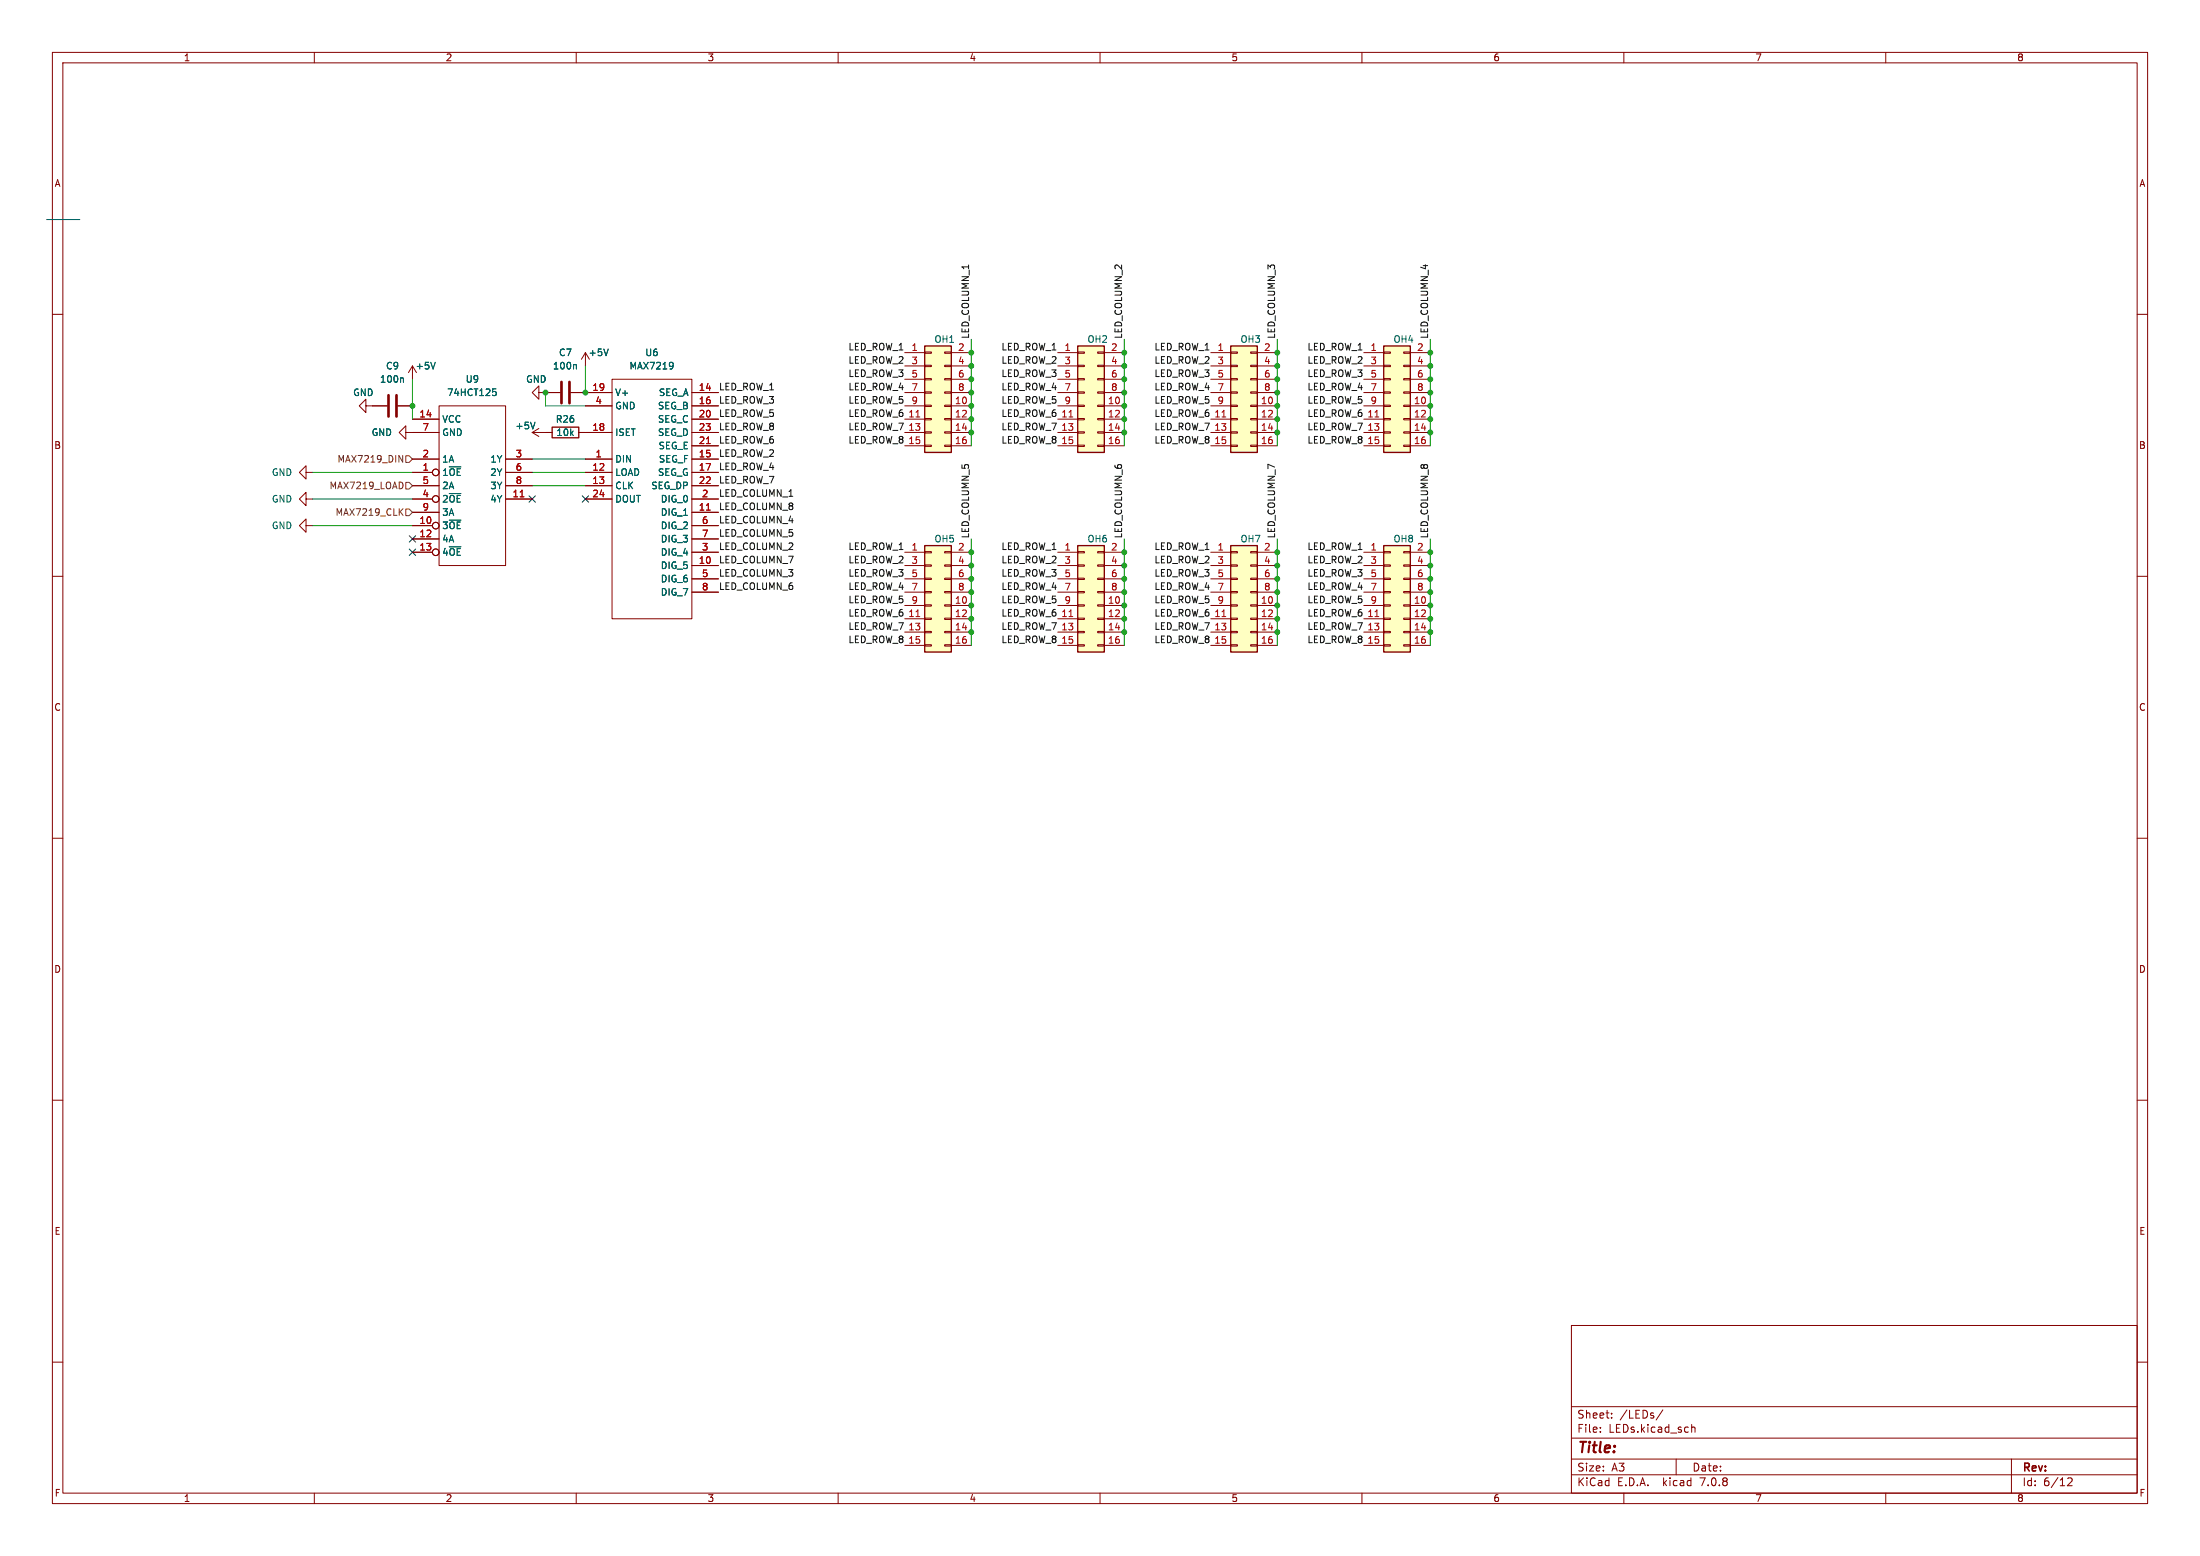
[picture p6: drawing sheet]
<svg xmlns="http://www.w3.org/2000/svg" width="420mm" height="297mm" viewBox="0 0 420 297" stroke-linecap="round" stroke-linejoin="round" font-family="sans-serif">
<g fill="none" stroke="#840000" stroke-width=".19">
<path d="M10 10h400v277h-400zM12 12h396v273h-396zM60 10v2M110 10v2M160 10v2M210 10v2M260 10v2M310 10v2M360 10v2M10 60h2M408 60h2M69.8 77.5v-1.3l-1.2 1.3 1.2 1.2v-1.2h4.1"/>
<path d="M75.9 77.5h2.8M78 71.1l.7-1.2v2.5M83.8 77.5h12.7v30.5h-12.7zM102.9 74.9v-1.2l-1.3 1.2 1.3 1.3v-1.3h4M109 74.9h7.8M111 68.6l.8-1.3v2.6M111.8 77.5h5M116.8 72.4h15.3v45.7h-15.3zM132.1 74.9h5.1M132.1 77.5h5.1M172.7 74.9h3.8M172.7 67.3h3.8"/>
<path d="M172.7 77.5h3.8M172.7 69.9h3.8M172.7 72.4h3.8M176.5 79.9h1.3v.2h-1.3zM176.5 77.3h1.3v.3h-1.3zM176.5 74.8h1.3v.3h-1.3zM176.5 72.3h1.3v.2h-1.3zM176.5 69.7h1.3v.3h-1.3zM176.5 67.2h1.3v.2h-1.3zM180.3 79.9h1.3v.2h-1.3zM180.3 77.3h1.3v.3h-1.3zM180.3 74.8h1.3v.3h-1.3z"/>
<path d="M180.3 72.3h1.3v.2h-1.3zM180.3 69.7h1.3v.3h-1.3zM180.3 67.2h1.3v.2h-1.3zM181.6 74.9h3.8M181.6 67.3h3.8M181.6 77.5h3.8M181.6 69.9h3.8M181.6 72.4h3.8M201.9 74.9h3.8M201.9 67.3h3.8M201.9 77.5h3.8M201.9 69.9h3.8"/>
<path d="M201.9 72.4h3.8M205.7 79.9h1.3v.2h-1.3zM205.7 77.3h1.3v.3h-1.3zM205.7 74.8h1.3v.3h-1.3zM205.7 72.3h1.3v.2h-1.3zM205.7 69.7h1.3v.3h-1.3zM205.7 67.2h1.3v.2h-1.3zM209.5 79.9h1.3v.2h-1.3zM209.5 77.3h1.3v.3h-1.3zM209.5 74.8h1.3v.3h-1.3zM209.5 72.3h1.3v.2h-1.3zM209.5 69.7h1.3v.3h-1.3z"/>
<path d="M209.5 67.2h1.3v.2h-1.3zM210.8 74.9h3.8M210.8 67.3h3.8M210.8 77.5h3.8M210.8 69.9h3.8M210.8 72.4h3.8M231.1 74.9h3.8M231.1 67.3h3.8M231.1 77.5h3.8M231.1 69.9h3.8M231.1 72.4h3.8M234.9 79.9h1.3v.2h-1.3z"/>
<path d="M234.9 77.3h1.3v.3h-1.3zM234.9 74.8h1.3v.3h-1.3zM234.9 72.3h1.3v.2h-1.3zM234.9 69.7h1.3v.3h-1.3zM234.9 67.2h1.3v.2h-1.3zM238.8 79.9h1.2v.2h-1.2zM238.8 77.3h1.2v.3h-1.2zM238.8 74.8h1.2v.3h-1.2zM238.8 72.3h1.2v.2h-1.2zM238.8 69.7h1.2v.3h-1.2zM238.8 67.2h1.2v.2h-1.2zM240 74.9h3.8"/>
<path d="M240 67.3h3.8M240 77.5h3.8M240 69.9h3.8M240 72.4h3.8M260.3 74.9h3.9M260.3 67.3h3.9M260.3 77.5h3.9M260.3 69.9h3.9M260.3 72.4h3.9M264.2 79.9h1.2v.2h-1.2zM264.2 77.3h1.2v.3h-1.2zM264.2 74.8h1.2v.3h-1.2z"/>
<path d="M264.2 72.3h1.2v.2h-1.2zM264.2 69.7h1.2v.3h-1.2zM264.2 67.2h1.2v.2h-1.2zM268 79.9h1.2v.2h-1.2zM268 77.3h1.2v.3h-1.2zM268 74.8h1.2v.3h-1.2zM268 72.3h1.2v.2h-1.2zM268 69.7h1.2v.3h-1.2zM268 67.2h1.2v.2h-1.2zM269.2 74.9h3.8M269.2 67.3h3.8M269.2 77.5h3.8"/>
<path d="M269.2 69.9h3.8M269.2 72.4h3.8M58.4 90.2v-1.3l-1.3 1.3 1.3 1.2v-1.2h1.3M58.4 95.3v-1.3l-1.3 1.3 1.3 1.2v-1.2h1.3M77.5 82.6v-1.3l-1.3 1.3 1.3 1.2v-1.2h6.3M78.7 80h5.1M78.7 90.2h3.8M78.7 95.3h3.8M78.7 87.6h5.1M78.7 92.7h5.1M78.7 97.8h5.1M96.5 90.2h5.1"/>
<path d="M96.5 95.3h5.1M96.5 87.6h5.1M96.5 92.7h5.1M101.6 82.6h3.8M101.6 82.6l1.3 .7M102.9 81.8l-1.3 .8M110.5 82.6h6.3M111.8 90.2h5M111.8 95.3h5M111.8 87.6h5M111.8 92.7h5M132.1 80h5.1"/>
<path d="M132.1 82.6h5.1M132.1 85.1h5.1M132.1 90.2h5.1M132.1 95.3h5.1M132.1 87.6h5.1M132.1 92.7h5.1M132.1 97.8h5.1M172.7 80h3.8M172.7 82.6h3.8M172.7 85.1h3.8M176.5 85h1.3v.2h-1.3zM176.5 82.4h1.3v.3h-1.3z"/>
<path d="M180.3 85h1.3v.2h-1.3zM180.3 82.4h1.3v.3h-1.3zM181.6 80h3.8M181.6 82.6h3.8M181.6 85.1h3.8M201.9 80h3.8M201.9 82.6h3.8M201.9 85.1h3.8M205.7 85h1.3v.2h-1.3zM205.7 82.4h1.3v.3h-1.3zM209.5 85h1.3v.2h-1.3zM209.5 82.4h1.3v.3h-1.3z"/>
<path d="M210.8 80h3.8M210.8 82.6h3.8M210.8 85.1h3.8M231.1 80h3.8M231.1 82.6h3.8M231.1 85.1h3.8M234.9 85h1.3v.2h-1.3zM234.9 82.4h1.3v.3h-1.3zM238.8 85h1.2v.2h-1.2zM238.8 82.4h1.2v.3h-1.2zM240 80h3.8M240 82.6h3.8"/>
<path d="M240 85.1h3.8M260.3 80h3.9M260.3 82.6h3.9M260.3 85.1h3.9M264.2 85h1.2v.2h-1.2zM264.2 82.4h1.2v.3h-1.2zM268 85h1.2v.2h-1.2zM268 82.4h1.2v.3h-1.2zM269.2 80h3.8M269.2 82.6h3.8M269.2 85.1h3.8M10 110h2"/>
<path d="M58.4 100.3v-1.2l-1.3 1.2 1.3 1.3v-1.3h1.3M78.7 100.3h3.8M78.7 102.9h5.1M78.7 105.4h3.8M132.1 100.3h5.1M132.1 102.9h5.1M132.1 105.4h5.1M132.1 108h5.1M132.1 110.5h5.1M132.1 113h5.1M172.7 105.4h3.8M172.7 115.6h3.8"/>
<path d="M172.7 118.1h3.8M172.7 108h3.8M172.7 110.5h3.8M172.7 113h3.8M176.5 118h1.3v.2h-1.3zM176.5 115.4h1.3v.3h-1.3zM176.5 112.9h1.3v.3h-1.3zM176.5 110.4h1.3v.2h-1.3zM176.5 107.8h1.3v.3h-1.3zM176.5 105.3h1.3v.2h-1.3zM180.3 118h1.3v.2h-1.3zM180.3 115.4h1.3v.3h-1.3z"/>
<path d="M180.3 112.9h1.3v.3h-1.3zM180.3 110.4h1.3v.2h-1.3zM180.3 107.8h1.3v.3h-1.3zM180.3 105.3h1.3v.2h-1.3zM181.6 105.4h3.8M181.6 115.6h3.8M181.6 118.1h3.8M181.6 108h3.8M181.6 110.5h3.8M181.6 113h3.8M201.9 105.4h3.8M201.9 115.6h3.8"/>
<path d="M201.9 118.1h3.8M201.9 108h3.8M201.9 110.5h3.8M201.9 113h3.8M205.7 118h1.3v.2h-1.3zM205.7 115.4h1.3v.3h-1.3zM205.7 112.9h1.3v.3h-1.3zM205.7 110.4h1.3v.2h-1.3zM205.7 107.8h1.3v.3h-1.3zM205.7 105.3h1.3v.2h-1.3zM209.5 118h1.3v.2h-1.3zM209.5 115.4h1.3v.3h-1.3z"/>
<path d="M209.5 112.9h1.3v.3h-1.3zM209.5 110.4h1.3v.2h-1.3zM209.5 107.8h1.3v.3h-1.3zM209.5 105.3h1.3v.2h-1.3zM210.8 105.4h3.8M210.8 115.6h3.8M210.8 118.1h3.8M210.8 108h3.8M210.8 110.5h3.8M210.8 113h3.8M231.1 105.4h3.8M231.1 115.6h3.8"/>
<path d="M231.1 118.1h3.8M231.1 108h3.8M231.1 110.5h3.8M231.1 113h3.8M234.9 118h1.3v.2h-1.3zM234.9 115.4h1.3v.3h-1.3zM234.9 112.9h1.3v.3h-1.3zM234.9 110.4h1.3v.2h-1.3zM234.9 107.8h1.3v.3h-1.3zM234.9 105.3h1.3v.2h-1.3zM238.8 118h1.2v.2h-1.2zM238.8 115.4h1.2v.3h-1.2z"/>
<path d="M238.8 112.9h1.2v.3h-1.2zM238.8 110.4h1.2v.2h-1.2zM238.8 107.8h1.2v.3h-1.2zM238.8 105.3h1.2v.2h-1.2zM240 105.4h3.8M240 115.6h3.8M240 118.1h3.8M240 108h3.8M240 110.5h3.8M240 113h3.8M260.3 105.4h3.9M260.3 115.6h3.9"/>
<path d="M260.3 118.1h3.9M260.3 108h3.9M260.3 110.5h3.9M260.3 113h3.9M264.2 118h1.2v.2h-1.2zM264.2 115.4h1.2v.3h-1.2zM264.2 112.9h1.2v.3h-1.2zM264.2 110.4h1.2v.2h-1.2zM264.2 107.8h1.2v.3h-1.2zM264.2 105.3h1.2v.2h-1.2zM268 118h1.2v.2h-1.2zM268 115.4h1.2v.3h-1.2z"/>
<path d="M268 112.9h1.2v.3h-1.2zM268 110.4h1.2v.2h-1.2zM268 107.8h1.2v.3h-1.2zM268 105.3h1.2v.2h-1.2zM269.2 105.4h3.8M269.2 115.6h3.8M269.2 118.1h3.8M269.2 108h3.8M269.2 110.5h3.8M269.2 113h3.8M408 110h2M172.7 120.7h3.8"/>
<path d="M172.7 123.2h3.8M176.5 123.1h1.3v.2h-1.3zM176.5 120.5h1.3v.3h-1.3zM180.3 123.1h1.3v.2h-1.3zM180.3 120.5h1.3v.3h-1.3zM181.6 120.7h3.8M181.6 123.2h3.8M201.9 120.7h3.8M201.9 123.2h3.8M205.7 123.1h1.3v.2h-1.3zM205.7 120.5h1.3v.3h-1.3zM209.5 123.1h1.3v.2h-1.3z"/>
<path d="M209.5 120.5h1.3v.3h-1.3zM210.8 120.7h3.8M210.8 123.2h3.8M231.1 120.7h3.8M231.1 123.2h3.8M234.9 123.1h1.3v.2h-1.3zM234.9 120.5h1.3v.3h-1.3zM238.8 123.1h1.2v.2h-1.2zM238.8 120.5h1.2v.3h-1.2zM240 120.7h3.8M240 123.2h3.8M260.3 120.7h3.9"/>
<path d="M260.3 123.2h3.9M264.2 123.1h1.2v.2h-1.2zM264.2 120.5h1.2v.3h-1.2zM268 123.1h1.2v.2h-1.2zM268 120.5h1.2v.3h-1.2zM269.2 120.7h3.8M269.2 123.2h3.8M10 160h2M408 160h2M10 210h2M408 210h2M10 260h2"/>
<path d="M300 253h108v32h-108zM408 260h2M300 278.5h108M300 274.5h108M300 268.5h108M305.5 273.2v.2M305.5 272.5v.1M307.7 270.5v.2M307.7 269.8v.1M317.4 269.1l-1.2 1.9M320 278.5v3M322.9 271.9v1.5"/>
<path d="M322.9 272.5l.3-.1 .3 .1 .1 .9M384 278.5v6.5M60 285v2M110 285v2M160 285v2M210 285v2M260 285v2M300 281.5h108M310 285v2M360 285v2M394.7 282.2l.6-.1 .2 .1 .1 .3-.9 1.1h.9"/>
<circle cx="83.2" cy="90.2" r=".63"/>
<circle cx="83.2" cy="95.2" r=".63"/>
<circle cx="83.2" cy="100.3" r=".63"/>
<circle cx="83.2" cy="105.4" r=".63"/>
</g>
<path d="M74.2 75.4v4.1M75.7 75.4v4.1M107.2 72.9v4.1M108.7 72.9v4.1" fill="none" stroke="#840000" stroke-width=".51"/>
<path d="M76.8 72.1l.2 .2v.7M83.1 69.2l-.4 1.2M94.1 74.2h.6M94.2 74.7h.3l.2 .3-.1 .4-.4 .1M109.9 69.6l.1 .2v.6M116.1 66.6l-.4 1.3M128.3 69.2l.2 .2-.2 .9M128.5 69.7l-.2 .2M102.1 80.6l-.4 1.3" fill="none" stroke="#006464" stroke-width=".19"/>
<g fill="#ffffc2" stroke="#ffffc2" stroke-width=".19">
<path d="M264.2 66h5v20.4h-5z"/>
<path d="M264.2 104.1h5v20.4h-5z"/>
<path d="M234.9 66h5.1v20.4h-5.1z"/>
<path d="M176.5 104.1h5.1v20.4h-5.1z"/>
<path d="M205.7 66h5.1v20.4h-5.1z"/>
<path d="M234.9 104.1h5.1v20.4h-5.1z"/>
<path d="M176.5 66h5.1v20.4h-5.1z"/>
<path d="M205.7 104.1h5.1v20.4h-5.1z"/>
</g>
<path d="M176.5 66h5.1v20.4h-5.1zM205.7 66h5.1v20.4h-5.1zM234.9 66h5.1v20.4h-5.1zM264.2 66h5v20.4h-5zM105.4 81.5h5.1v2.1h-5.1zM176.5 104.1h5.1v20.4h-5.1zM205.7 104.1h5.1v20.4h-5.1zM234.9 104.1h5.1v20.4h-5.1zM264.2 104.1h5v20.4h-5z" fill="none" stroke="#840000" stroke-width=".25"/>
<path d="M174.9 79.6h.7M204.1 79.6h.7M233.3 79.6h.7M262.5 79.6h.7M99.3 94.8h.7M134.9 97.4h.7M134.9 84.7h.7M174.9 117.7h.7M204.1 117.7h.7M233.3 117.7h.7M262.5 117.7h.7" fill="none" stroke="#a90000" stroke-width=".19"/>
<path d="M76.2 86.9l.7 1.3v-1.3M76.4 97.6l.5 .8M76.9 92.3v.7M76.9 97.1l-.7 .7M77.5 97.2h.6l.6 .6-.6 .6h-.6zM77.5 87h.6l.6 .6-.6 .7h-.6zM77.5 92.1h.6l.6 .6-.6 .6h-.6z" fill="none" stroke="#725600" stroke-width=".19"/>
<path d="M8.9 41.9h6.3" fill="none" stroke="#0000c2" stroke-width=".19"/>
<g fill="none" stroke="#009600" stroke-width=".19">
<path d="M78.7 72.4v7.6M104.1 74.9v2.6h7.7M111.8 69.9v5M185.4 64.8v20.3M214.6 64.8v20.3M243.8 64.8v20.3M273 64.8v20.3M59.7 90.2h19M59.7 95.3h19M101.6 87.6h10.2M101.6 90.2h10.2M101.6 92.7h10.2"/>
<path d="M59.7 100.3h19M185.4 102.9v20.3M214.6 102.9v20.3M243.8 102.9v20.3M273 102.9v20.3"/>
</g>
<path d="M101 94.6l1.2 1.3M102.2 94.6l-1.2 1.3M111.2 94.6l1.2 1.3M112.4 94.6l-1.2 1.3M78.1 102.3l1.2 1.2M78.1 104.8l1.2 1.2M79.3 102.3l-1.2 1.2M79.3 104.8l-1.2 1.2" fill="none" stroke="#000084" stroke-width=".19"/>
<g fill="#009600" stroke="#009600" stroke-width=".19">
<circle cx="185.4" cy="105.4" r=".46"/>
<circle cx="214.6" cy="120.7" r=".46"/>
<circle cx="214.6" cy="113" r=".46"/>
<circle cx="214.6" cy="115.6" r=".46"/>
<circle cx="185.4" cy="108" r=".46"/>
<circle cx="185.4" cy="110.5" r=".46"/>
<circle cx="185.4" cy="113" r=".46"/>
<circle cx="185.4" cy="120.7" r=".46"/>
<circle cx="214.6" cy="80" r=".46"/>
<circle cx="214.6" cy="82.6" r=".46"/>
<circle cx="214.6" cy="105.4" r=".46"/>
<circle cx="214.6" cy="72.4" r=".46"/>
<circle cx="214.6" cy="67.3" r=".46"/>
<circle cx="214.6" cy="69.9" r=".46"/>
<circle cx="243.8" cy="69.9" r=".46"/>
<circle cx="243.8" cy="67.3" r=".46"/>
<circle cx="243.8" cy="72.4" r=".46"/>
<circle cx="214.6" cy="77.5" r=".46"/>
<circle cx="214.6" cy="74.9" r=".46"/>
<circle cx="243.8" cy="74.9" r=".46"/>
<circle cx="243.8" cy="80" r=".46"/>
<circle cx="243.8" cy="77.5" r=".46"/>
<circle cx="273" cy="108" r=".46"/>
<circle cx="273" cy="113" r=".46"/>
<circle cx="273" cy="110.5" r=".46"/>
<circle cx="243.8" cy="115.6" r=".46"/>
<circle cx="243.8" cy="120.7" r=".46"/>
<circle cx="243.8" cy="118.1" r=".46"/>
<circle cx="273" cy="115.6" r=".46"/>
<circle cx="273" cy="118.1" r=".46"/>
<circle cx="273" cy="120.7" r=".46"/>
<circle cx="243.8" cy="113" r=".46"/>
<circle cx="273" cy="105.4" r=".46"/>
<circle cx="185.4" cy="82.6" r=".46"/>
<circle cx="185.4" cy="72.4" r=".46"/>
<circle cx="185.4" cy="77.5" r=".46"/>
<circle cx="111.8" cy="74.9" r=".46"/>
<circle cx="243.8" cy="82.6" r=".46"/>
<circle cx="243.8" cy="110.5" r=".46"/>
<circle cx="243.8" cy="105.4" r=".46"/>
<circle cx="243.8" cy="108" r=".46"/>
<circle cx="273" cy="82.6" r=".46"/>
<circle cx="273" cy="77.5" r=".46"/>
<circle cx="273" cy="80" r=".46"/>
<circle cx="273" cy="72.4" r=".46"/>
<circle cx="273" cy="69.9" r=".46"/>
<circle cx="273" cy="74.9" r=".46"/>
<circle cx="273" cy="67.3" r=".46"/>
<circle cx="214.6" cy="110.5" r=".46"/>
<circle cx="214.6" cy="108" r=".46"/>
<circle cx="214.6" cy="118.1" r=".46"/>
<circle cx="185.4" cy="80" r=".46"/>
<circle cx="185.4" cy="74.9" r=".46"/>
<circle cx="185.4" cy="69.9" r=".46"/>
<circle cx="185.4" cy="118.1" r=".46"/>
<circle cx="185.4" cy="115.6" r=".46"/>
<circle cx="185.4" cy="67.3" r=".46"/>
<circle cx="104.1" cy="74.9" r=".46"/>
<circle cx="78.7" cy="77.5" r=".46"/>
</g>
<text font-size="2.8" fill="#840000" x="301" y="277.9">Title:</text>
<g font-size="2.1" fill="#840000">
<text x="301" y="273.7">File:</text>
<text x="301" y="271">Sheet:</text>
<text x="307.1" y="273.7">LEDs.kicad_sch</text>
<text x="309.2" y="271">/LEDs/</text>
<text x="301" y="281.1">Size:</text>
<text x="307.6" y="281.1">A3</text>
<text x="323" y="281.1">Date:</text>
<text x="386" y="281.3">Rev:</text>
<text x="301" y="283.9">KiCad</text>
<text x="308.7" y="283.9">E.D.A.</text>
<text x="317.6" y="283.9">kicad</text>
<text x="324.8" y="283.9">7.0.8</text>
<text x="386" y="283.9">Id:</text>
<text x="390.1" y="283.9">6/12</text>
</g>
<g font-size="1.8" fill="#840000">
<text x="35" y="11.9">1</text>
<text x="85" y="11.9">2</text>
<text x="135" y="11.9">3</text>
<text x="185" y="11.9">4</text>
<text x="235" y="11.9">5</text>
<text x="285" y="11.9">6</text>
<text x="335" y="11.9">7</text>
<text x="385" y="11.9">8</text>
<text x="10.3" y="35.9">A</text>
<text x="408.3" y="35.9">A</text>
<text x="10.3" y="85.9">B</text>
<text x="408.2" y="85.9">B</text>
<text x="10.3" y="135.9">C</text>
<text x="408.2" y="135.9">C</text>
<text x="10.3" y="185.9">D</text>
<text x="408.2" y="185.9">D</text>
<text x="10.3" y="235.9">E</text>
<text x="408.3" y="235.9">E</text>
<text x="10.3" y="285.9">F</text>
<text x="35" y="286.9">1</text>
<text x="85" y="286.9">2</text>
<text x="135" y="286.9">3</text>
<text x="185" y="286.9">4</text>
<text x="235" y="286.9">5</text>
<text x="285" y="286.9">6</text>
<text x="335" y="286.9">7</text>
<text x="385" y="286.9">8</text>
<text x="408.3" y="285.9">F</text>
</g>
<g font-size="1.8" fill="#006464">
<text x="178.3" y="65.6">OH1</text>
<text x="207.5" y="65.6">OH2</text>
<text x="236.7" y="65.6">OH3</text>
<text x="265.9" y="65.6">OH4</text>
<text x="73.6" y="70.7">C9</text>
<text x="79.2" y="70.7">+5V</text>
<text x="105.5" y="70.7">100n</text>
<text x="106.6" y="68.2">C7</text>
<text x="112.3" y="68.2">+5V</text>
<text x="120.1" y="70.7">MAX7219</text>
<text x="123.1" y="68.2">U6</text>
<text x="67.3" y="75.8">GND</text>
<text x="72.4" y="73.3">100n</text>
<text x="85.3" y="75.8">74HCT125</text>
<text x="88.8" y="73.3">U9</text>
<text x="100.3" y="73.3">GND</text>
<text x="117.3" y="75.8">V+</text>
<text x="125.7" y="75.8">SEG_A</text>
<text x="70.8" y="83.4">GND</text>
<text x="84.3" y="80.9">VCC</text>
<text x="84.3" y="83.4">GND</text>
<text x="98.3" y="82.1">+5V</text>
<text x="106" y="80.9">R26</text>
<text x="106.1" y="83.4">10k</text>
<text x="117.3" y="83.4">ISET</text>
<text x="117.3" y="78.3">GND</text>
<text x="125.5" y="78.3">SEG_B</text>
<text x="125.5" y="80.9">SEG_C</text>
<text x="125.5" y="83.4">SEG_D</text>
<text x="84.3" y="88.5">1A</text>
<text x="93.5" y="88.5">1Y</text>
<text x="117.3" y="88.5">DIN</text>
<text x="125.6" y="86">SEG_E</text>
<text x="125.7" y="88.5">SEG_F</text>
<text x="51.8" y="91">GND</text>
<text x="84.3" y="91">1~{OE}</text>
<text x="84.3" y="93.6">2A</text>
<text x="93.5" y="91">2Y</text>
<text x="93.5" y="93.6">3Y</text>
<text x="117.3" y="91">LOAD</text>
<text x="117.3" y="93.6">CLK</text>
<text x="124.2" y="93.6">SEG_DP</text>
<text x="125.5" y="91">SEG_G</text>
<text x="51.8" y="96.1">GND</text>
<text x="51.8" y="101.2">GND</text>
<text x="84.3" y="101.2">3~{OE}</text>
<text x="84.3" y="96.1">2~{OE}</text>
<text x="84.3" y="98.7">3A</text>
<text x="93.5" y="96.1">4Y</text>
<text x="117.3" y="96.1">DOUT</text>
<text x="126" y="98.7">DIG_1</text>
<text x="126" y="96.1">DIG_0</text>
<text x="126" y="101.2">DIG_2</text>
<text x="84.3" y="103.7">4A</text>
<text x="84.3" y="106.3">4~{OE}</text>
<text x="126" y="106.3">DIG_4</text>
<text x="126" y="103.7">DIG_3</text>
<text x="178.3" y="103.7">OH5</text>
<text x="207.5" y="103.7">OH6</text>
<text x="236.7" y="103.7">OH7</text>
<text x="265.9" y="103.7">OH8</text>
<text x="126" y="108.8">DIG_5</text>
<text x="126" y="111.4">DIG_6</text>
<text x="126" y="113.9">DIG_7</text>
</g>
<g font-size="1.8" fill="#0f0f0f">
<text x="185.1" y="64.8" transform="rotate(-90 185.1 64.8)">LED_COLUMN_1</text>
<text x="214.3" y="64.8" transform="rotate(-90 214.3 64.8)">LED_COLUMN_2</text>
<text x="243.5" y="64.8" transform="rotate(-90 243.5 64.8)">LED_COLUMN_3</text>
<text x="272.7" y="64.8" transform="rotate(-90 272.7 64.8)">LED_COLUMN_4</text>
<text x="161.9" y="67">LED_ROW_1</text>
<text x="161.9" y="69.5">LED_ROW_2</text>
<text x="191.1" y="69.5">LED_ROW_2</text>
<text x="191.1" y="67">LED_ROW_1</text>
<text x="220.3" y="67">LED_ROW_1</text>
<text x="220.3" y="69.5">LED_ROW_2</text>
<text x="249.5" y="67">LED_ROW_1</text>
<text x="249.5" y="69.5">LED_ROW_2</text>
<text x="137.2" y="77.1">LED_ROW_3</text>
<text x="137.2" y="74.6">LED_ROW_1</text>
<text x="161.9" y="77.1">LED_ROW_5</text>
<text x="161.9" y="74.6">LED_ROW_4</text>
<text x="161.9" y="72">LED_ROW_3</text>
<text x="191.1" y="72">LED_ROW_3</text>
<text x="191.1" y="77.1">LED_ROW_5</text>
<text x="191.1" y="74.6">LED_ROW_4</text>
<text x="220.3" y="74.6">LED_ROW_4</text>
<text x="220.3" y="77.1">LED_ROW_5</text>
<text x="220.3" y="72">LED_ROW_3</text>
<text x="249.5" y="77.1">LED_ROW_5</text>
<text x="249.5" y="74.6">LED_ROW_4</text>
<text x="249.5" y="72">LED_ROW_3</text>
<text x="137.2" y="82.2">LED_ROW_8</text>
<text x="137.2" y="79.7">LED_ROW_5</text>
<text x="161.9" y="82.2">LED_ROW_7</text>
<text x="161.9" y="79.7">LED_ROW_6</text>
<text x="191.1" y="79.7">LED_ROW_6</text>
<text x="191.1" y="82.2">LED_ROW_7</text>
<text x="220.3" y="79.7">LED_ROW_6</text>
<text x="220.3" y="82.2">LED_ROW_7</text>
<text x="249.5" y="79.7">LED_ROW_6</text>
<text x="249.5" y="82.2">LED_ROW_7</text>
<text x="137.2" y="84.7">LED_ROW_6</text>
<text x="137.2" y="89.8">LED_ROW_4</text>
<text x="137.2" y="87.3">LED_ROW_2</text>
<text x="161.9" y="84.7">LED_ROW_8</text>
<text x="191.1" y="84.7">LED_ROW_8</text>
<text x="220.3" y="84.7">LED_ROW_8</text>
<text x="249.5" y="84.7">LED_ROW_8</text>
<text x="137.2" y="92.4">LED_ROW_7</text>
<text x="137.2" y="94.9">LED_COLUMN_1</text>
<text x="137.2" y="97.4">LED_COLUMN_8</text>
<text x="137.2" y="100">LED_COLUMN_4</text>
<text x="137.2" y="102.5">LED_COLUMN_5</text>
<text x="137.2" y="105.1">LED_COLUMN_2</text>
<text x="137.2" y="107.6">LED_COLUMN_7</text>
<text x="161.9" y="105.1">LED_ROW_1</text>
<text x="161.9" y="107.6">LED_ROW_2</text>
<text x="185.1" y="102.9" transform="rotate(-90 185.1 102.9)">LED_COLUMN_5</text>
<text x="191.1" y="107.6">LED_ROW_2</text>
<text x="191.1" y="105.1">LED_ROW_1</text>
<text x="214.3" y="102.9" transform="rotate(-90 214.3 102.9)">LED_COLUMN_6</text>
<text x="220.3" y="107.6">LED_ROW_2</text>
<text x="220.3" y="105.1">LED_ROW_1</text>
<text x="243.5" y="102.9" transform="rotate(-90 243.5 102.9)">LED_COLUMN_7</text>
<text x="249.5" y="105.1">LED_ROW_1</text>
<text x="249.5" y="107.6">LED_ROW_2</text>
<text x="272.7" y="102.9" transform="rotate(-90 272.7 102.9)">LED_COLUMN_8</text>
<text x="137.2" y="110.1">LED_COLUMN_3</text>
<text x="137.2" y="112.7">LED_COLUMN_6</text>
<text x="161.9" y="112.7">LED_ROW_4</text>
<text x="161.9" y="110.1">LED_ROW_3</text>
<text x="191.1" y="110.1">LED_ROW_3</text>
<text x="191.1" y="112.7">LED_ROW_4</text>
<text x="220.3" y="112.7">LED_ROW_4</text>
<text x="220.3" y="110.1">LED_ROW_3</text>
<text x="249.5" y="112.7">LED_ROW_4</text>
<text x="249.5" y="110.1">LED_ROW_3</text>
<text x="161.9" y="115.2">LED_ROW_5</text>
<text x="161.9" y="117.8">LED_ROW_6</text>
<text x="191.1" y="117.8">LED_ROW_6</text>
<text x="191.1" y="115.2">LED_ROW_5</text>
<text x="220.3" y="115.2">LED_ROW_5</text>
<text x="220.3" y="117.8">LED_ROW_6</text>
<text x="249.5" y="115.2">LED_ROW_5</text>
<text x="249.5" y="117.8">LED_ROW_6</text>
<text x="161.9" y="122.8">LED_ROW_8</text>
<text x="161.9" y="120.3">LED_ROW_7</text>
<text x="191.1" y="120.3">LED_ROW_7</text>
<text x="191.1" y="122.8">LED_ROW_8</text>
<text x="220.3" y="120.3">LED_ROW_7</text>
<text x="220.3" y="122.8">LED_ROW_8</text>
<text x="249.5" y="120.3">LED_ROW_7</text>
<text x="249.5" y="122.8">LED_ROW_8</text>
</g>
<g font-size="1.8" fill="#a90000">
<text x="173.9" y="67.1">1</text>
<text x="173.9" y="69.6">3</text>
<text x="182.8" y="67.1">2</text>
<text x="182.8" y="69.6">4</text>
<text x="203.1" y="67.1">1</text>
<text x="203.1" y="69.6">3</text>
<text x="212" y="67.1">2</text>
<text x="212" y="69.6">4</text>
<text x="232.3" y="67.1">1</text>
<text x="232.3" y="69.6">3</text>
<text x="241.2" y="67.1">2</text>
<text x="241.2" y="69.6">4</text>
<text x="261.5" y="67.1">1</text>
<text x="261.5" y="69.6">3</text>
<text x="270.4" y="67.1">2</text>
<text x="270.4" y="69.6">4</text>
<text x="113" y="74.7">19</text>
<text x="113.6" y="77.2">4</text>
<text x="133.3" y="74.7">14</text>
<text x="133.3" y="77.2">16</text>
<text x="173.9" y="72.1">5</text>
<text x="173.9" y="74.7">7</text>
<text x="173.9" y="77.2">9</text>
<text x="182.2" y="77.2">10</text>
<text x="182.8" y="72.1">6</text>
<text x="182.8" y="74.7">8</text>
<text x="203.1" y="72.1">5</text>
<text x="203.1" y="74.7">7</text>
<text x="203.1" y="77.2">9</text>
<text x="211.4" y="77.2">10</text>
<text x="212" y="72.1">6</text>
<text x="212" y="74.7">8</text>
<text x="232.3" y="72.1">5</text>
<text x="232.3" y="74.7">7</text>
<text x="232.3" y="77.2">9</text>
<text x="240.6" y="77.2">10</text>
<text x="241.2" y="72.1">6</text>
<text x="241.2" y="74.7">8</text>
<text x="261.5" y="72.1">5</text>
<text x="261.5" y="74.7">7</text>
<text x="261.5" y="77.2">9</text>
<text x="269.8" y="77.2">10</text>
<text x="270.4" y="72.1">6</text>
<text x="270.4" y="74.7">8</text>
<text x="80" y="79.8">14</text>
<text x="80.6" y="82.3">7</text>
<text x="113" y="82.3">18</text>
<text x="133.3" y="79.8">20</text>
<text x="133.3" y="82.3">23</text>
<text x="173.3" y="79.8">11</text>
<text x="173.3" y="82.3">13</text>
<text x="182.2" y="79.8">12</text>
<text x="182.2" y="82.3">14</text>
<text x="202.5" y="79.8">11</text>
<text x="202.5" y="82.3">13</text>
<text x="211.4" y="79.8">12</text>
<text x="211.4" y="82.3">14</text>
<text x="231.7" y="79.8">11</text>
<text x="231.7" y="82.3">13</text>
<text x="240.6" y="79.8">12</text>
<text x="240.6" y="82.3">14</text>
<text x="260.9" y="79.8">11</text>
<text x="260.9" y="82.3">13</text>
<text x="269.8" y="79.8">12</text>
<text x="269.8" y="82.3">14</text>
<text x="80.6" y="89.9">1</text>
<text x="80.6" y="87.4">2</text>
<text x="98.4" y="87.4">3</text>
<text x="98.4" y="89.9">6</text>
<text x="113" y="89.9">12</text>
<text x="113.6" y="87.4">1</text>
<text x="133.3" y="87.4">15</text>
<text x="133.3" y="89.9">17</text>
<text x="133.3" y="84.8">21</text>
<text x="173.3" y="84.8">15</text>
<text x="182.2" y="84.8">16</text>
<text x="202.5" y="84.8">15</text>
<text x="211.4" y="84.8">16</text>
<text x="231.7" y="84.8">15</text>
<text x="240.6" y="84.8">16</text>
<text x="260.9" y="84.8">15</text>
<text x="269.8" y="84.8">16</text>
<text x="80.6" y="95">4</text>
<text x="80.6" y="92.5">5</text>
<text x="97.7" y="95">11</text>
<text x="98.4" y="92.5">8</text>
<text x="113" y="92.5">13</text>
<text x="113" y="95">24</text>
<text x="133.3" y="92.5">22</text>
<text x="133.9" y="95">2</text>
<text x="80" y="100.1">10</text>
<text x="80.6" y="97.5">9</text>
<text x="133.3" y="97.5">11</text>
<text x="133.9" y="100.1">6</text>
<text x="80" y="102.6">12</text>
<text x="80" y="105.2">13</text>
<text x="133.3" y="107.7">10</text>
<text x="133.9" y="105.2">3</text>
<text x="133.9" y="102.6">7</text>
<text x="173.9" y="105.2">1</text>
<text x="173.9" y="107.7">3</text>
<text x="182.8" y="105.2">2</text>
<text x="182.8" y="107.7">4</text>
<text x="203.1" y="105.2">1</text>
<text x="203.1" y="107.7">3</text>
<text x="212" y="105.2">2</text>
<text x="212" y="107.7">4</text>
<text x="232.3" y="105.2">1</text>
<text x="232.3" y="107.7">3</text>
<text x="241.2" y="105.2">2</text>
<text x="241.2" y="107.7">4</text>
<text x="261.5" y="105.2">1</text>
<text x="261.5" y="107.7">3</text>
<text x="270.4" y="105.2">2</text>
<text x="270.4" y="107.7">4</text>
<text x="133.9" y="110.2">5</text>
<text x="133.9" y="112.8">8</text>
<text x="173.9" y="110.2">5</text>
<text x="173.9" y="112.8">7</text>
<text x="182.8" y="110.2">6</text>
<text x="182.8" y="112.8">8</text>
<text x="203.1" y="110.2">5</text>
<text x="203.1" y="112.8">7</text>
<text x="212" y="110.2">6</text>
<text x="212" y="112.8">8</text>
<text x="232.3" y="110.2">5</text>
<text x="232.3" y="112.8">7</text>
<text x="241.2" y="110.2">6</text>
<text x="241.2" y="112.8">8</text>
<text x="261.5" y="110.2">5</text>
<text x="261.5" y="112.8">7</text>
<text x="270.4" y="110.2">6</text>
<text x="270.4" y="112.8">8</text>
<text x="173.3" y="117.9">11</text>
<text x="173.9" y="115.3">9</text>
<text x="182.2" y="115.3">10</text>
<text x="182.2" y="117.9">12</text>
<text x="202.5" y="117.9">11</text>
<text x="203.1" y="115.3">9</text>
<text x="211.4" y="115.3">10</text>
<text x="211.4" y="117.9">12</text>
<text x="231.7" y="117.9">11</text>
<text x="232.3" y="115.3">9</text>
<text x="240.6" y="115.3">10</text>
<text x="240.6" y="117.9">12</text>
<text x="260.9" y="117.9">11</text>
<text x="261.5" y="115.3">9</text>
<text x="269.8" y="115.3">10</text>
<text x="269.8" y="117.9">12</text>
<text x="173.3" y="120.4">13</text>
<text x="173.3" y="122.9">15</text>
<text x="182.2" y="120.4">14</text>
<text x="182.2" y="122.9">16</text>
<text x="202.5" y="120.4">13</text>
<text x="202.5" y="122.9">15</text>
<text x="211.4" y="120.4">14</text>
<text x="211.4" y="122.9">16</text>
<text x="231.7" y="120.4">13</text>
<text x="231.7" y="122.9">15</text>
<text x="240.6" y="120.4">14</text>
<text x="240.6" y="122.9">16</text>
<text x="260.9" y="120.4">13</text>
<text x="260.9" y="122.9">15</text>
<text x="269.8" y="120.4">14</text>
<text x="269.8" y="122.9">16</text>
</g>
<g font-size="1.8" fill="#725600">
<text x="64.3" y="88.5">MAX7219_DIN</text>
<text x="62.8" y="93.6">MAX7219_LOAD</text>
<text x="64" y="98.7">MAX7219_CLK</text>
</g>
</svg>
